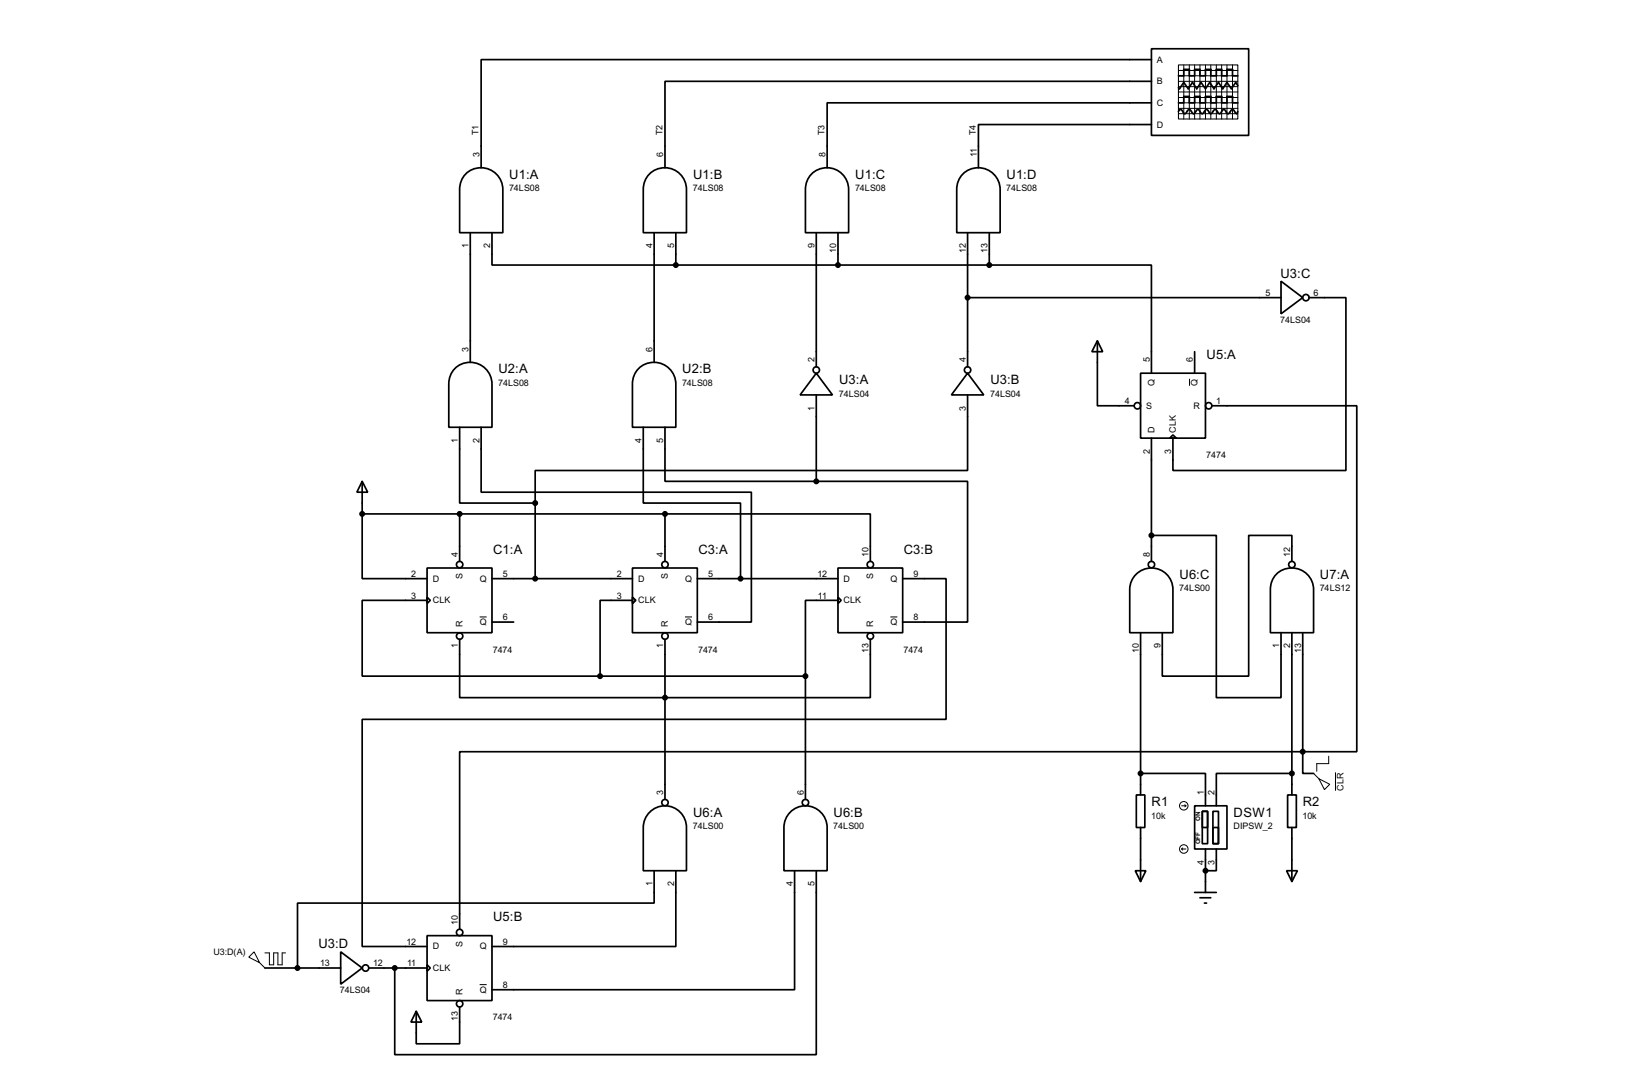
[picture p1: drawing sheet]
<svg xmlns="http://www.w3.org/2000/svg" width="383mm" height="256mm" viewBox="0 0 383 256" stroke-linecap="round" stroke-linejoin="round" font-family="sans-serif">
<g fill="none" stroke="#000" stroke-width=".4">
<path d="M270.6 11.5h22.8v20.3h-22.8zM270.6 14h-157.5v25.4M270.6 19.1h-114.3v20.3M276.9 17.8h1.3v-1.5h1.3v1.5h1.2v-1.5h1.3v1.5h1.3v-1.5h1.2v1.5h1.3v-1.5h1.3v1.5h1.2v-1.5h1.3v1.5h1.3M270.6 24.2h-76.2v15.2M270.6 29.3h-40.7v10.1M276.9 26.2l.5-.5 1 1 .5-.5a.54 .54 0 0 1 .8-.4l.2 .3a.58 .58 0 0 0 .6 .6 .58 .58 0 0 0 .5-.6l.5-.4 .5 .5a.54 .54 0 0 0 .7 .4l.8-.9 1 1 .5-.5a.54 .54 0 0 1 .8-.4l.8 .9 1-1 .7 .9a.6 .6 0 0 0 .9-.5l.4-.4 1 1 .3-.5M276.9 24.2h1.3v-1.5h1.3v1.5h1.2v-1.5h1.3v1.5h1.3v-1.5h1.2v1.5h1.3v-1.5h1.3v1.5h1.2v-1.5h1.3v1.5h1.3M290.9 20.1l-.5-.7-1 1.5-1.1-1.5-1 1.5-1-1.5-1 1.5-1-1.5-1 1.5-1.1-1.5-1 1.5-1-1.5-1 1.5-1-1.5-1 1.5-.3-.3M109.7 40.6a5.1 5.1 0 0 1 5.5-.7 5.1 5.1 0 0 1 3 4.6v10.2h-10.2v-10.2a5.2 5.2 0 0 1 1.7-3.9zM110.5 54.7v30.4M115.6 54.7v7.6h43.2"/>
<path d="M152.9 40.6a5.1 5.1 0 0 1 5.4-.7 5.1 5.1 0 0 1 3 4.6v10.2h-10.1v-10.2a5.1 5.1 0 0 1 1.7-3.9zM153.7 54.7v30.4M158.8 54.7v7.6M191 40.6a5.1 5.1 0 0 1 5.4-.7 5.1 5.1 0 0 1 3 4.6v10.2h-10.1v-10.2a5.1 5.1 0 0 1 1.7-3.9zM191.8 54.7v31.5M196.9 54.7v7.6M226.5 40.6a5.2 5.2 0 0 1 5.5-.7 5.2 5.2 0 0 1 3 4.6v10.2h-10.2v-10.2a5.1 5.1 0 0 1 1.7-3.9zM227.4 54.7v31.5M232.5 54.7v7.6M158.8 62.3h73.7M227.4 69.9h73.6M232.5 62.3h38.1v25.4"/>
<path d="M301 66.1l5.1 3.8-5.1 3.8zM307.6 69.9h8.7v40.6h-40.7v-7.6M107.1 86.3a5.1 5.1 0 0 1 5.5-.7 5.1 5.1 0 0 1 3 4.6v10.2h-10.1v-10.2a5.2 5.2 0 0 1 1.6-3.9zM150.3 86.3a5.2 5.2 0 0 1 5.5-.7 5.2 5.2 0 0 1 3 4.6v10.2h-10.2v-10.2a5.1 5.1 0 0 1 1.7-3.9zM191.8 87.7l3.8 5.1h-7.6zM191.8 92.8v20.3M227.4 87.7l3.8 5.1h-7.6zM227.4 92.8v17.7h-101.6v7.7M257.9 80.1l1.2 2.5h-2.5zM257.9 80.1v15.2h8.6M268 87.7h15.3v15.2h-15.3zM280.7 82.6v5.1"/>
<path d="M284.8 95.3h34v81.3h-12.7M85.1 113.1l1.3 2.5h-2.5zM85.1 113.1v7.6M108 100.4v17.8h17.8M113.1 100.4v15.2h63.5v30.5h-12.7M125.8 118.2v17.7M151.2 100.4v17.8h22.8v17.7M156.3 100.4v12.7h35.5M191.8 113.1h35.6v33h-15.3M270.6 102.9v29M275.6 102.2l.8 .7h-1.5zM85.1 120.7v15.2h15.3"/>
<path d="M85.1 120.7h71.2M100.4 133.4h15.2v15.2h-15.2zM108 120.7v11.2M115.6 135.9h33M148.6 133.4h15.3v15.2h-15.3zM156.3 120.7h48.2v11.2M156.3 120.7v11.2M163.9 135.9h33M196.9 133.4h15.2v15.2h-15.2zM212.1 135.9h10.2v33.1h-137.2v53.3h15.3M266.7 135.2a5.1 5.1 0 0 1 5.6-1.5 5.1 5.1 0 0 1 3.3 4.8v10.1h-10.1v-10.1a5 5 0 0 1 1.2-3.3zM270.6 125.8h15.2v38.1h15.2v-15.3"/>
<path d="M300.2 134.6a5.2 5.2 0 0 1 5.4-.8 5.2 5.2 0 0 1 3.1 4.7v10.1h-10.2v-10.1a5.1 5.1 0 0 1 1.7-3.9zM303.6 131.9v-6.1h-10.2v33h-20.3v-10.2M100.4 140.3l.7 .7-.7 .8zM100.4 141h-15.3v17.8h55.9M108 150.2v13.7h96.5v-13.7M115.6 146.1h5.1M141 158.8h48.3M148.6 140.3l.8 .7-.8 .8zM148.6 141h-7.6v17.8M156.3 150.2v37.6M189.3 158.8v29M196.9 140.3l.8 .7-.8 .8z"/>
<path d="M196.9 141h-7.6v17.8M268 148.6v38.1M303.6 148.6v38.1M306.1 148.6v28M306.1 176.6h-198.1v41.6M306.1 176.6v5.1h2.6M152.4 191.1a5.1 5.1 0 0 1 5.6-1.5 5.1 5.1 0 0 1 3.3 4.8v10.1h-10.1v-10.1a5.1 5.1 0 0 1 1.2-3.3zM186 190.5a5.1 5.1 0 0 1 5.4-.8 5.1 5.1 0 0 1 3 4.7v10.1h-10.2v-10.1a5.1 5.1 0 0 1 1.8-3.9zM267 186.7h2v7.7h-2zM268 181.7h15.3v7.6M268 194.4v12.7M280.7 189.3h7.6v10.1h-7.6z"/>
<path d="M282.5 190.6h1.3v7.6h-1.3zM282.5 190.6h1.3v3.8h-1.3zM283.3 199.4v10.2M285 190.6h1.3v7.6h-1.3zM285 194.4h1.3v3.8h-1.3zM285.8 199.4v5.1h-2.5M302.6 186.7h2v7.7h-2zM303.6 181.7h-17.8v7.6M303.6 194.4v12.7M100.4 219.8h15.2v15.2h-15.2zM153.7 204.5v7.6h-83.8v15.3M158.8 204.5v17.8h-43.2"/>
<path d="M186.7 204.5v28h-71.1M191.8 204.5v43.2h-99v-20.3M266.8 204.5h2.5l-1.3 2.6zM280.7 209.6h5.1M282 210.9h2.5M283 212.1h.5M302.3 204.5h2.6l-1.3 2.6zM62.3 227.4h17.8M80.1 223.6l5 3.8-5 3.8zM86.7 227.4h13.7M97.8 237.5l1.3 2.6h-2.5zM100.4 226.6l.7 .8-.7 .7z"/>
<path d="M108 236.5v8.7h-10.2v-7.7"/>
<circle cx="306.8" cy="69.9" r=".75"/>
<circle cx="191.8" cy="86.9" r=".75"/>
<circle cx="227.3" cy="86.9" r=".75"/>
<circle cx="267.2" cy="95.3" r=".75"/>
<circle cx="284" cy="95.3" r=".75"/>
<circle cx="108" cy="132.6" r=".75"/>
<circle cx="156.2" cy="132.6" r=".75"/>
<circle cx="204.5" cy="132.6" r=".75"/>
<circle cx="270.5" cy="132.6" r=".75"/>
<circle cx="303.5" cy="132.6" r=".75"/>
<circle cx="108" cy="149.4" r=".75"/>
<circle cx="156.2" cy="149.4" r=".75"/>
<circle cx="204.5" cy="149.4" r=".75"/>
<circle cx="156.2" cy="188.5" r=".75"/>
<circle cx="189.2" cy="188.5" r=".75"/>
<circle cx="108" cy="219" r=".75"/>
<circle cx="85.9" cy="227.4" r=".75"/>
<circle cx="108" cy="235.8" r=".75"/>
</g>
<path d="M276.9 15.3h14v12.7h-14z" fill="none" stroke="#000" stroke-width=".25"/>
<g fill="none" stroke="#000" stroke-width=".23">
<path d="M276.9 19.1h14M276.9 16.6h14M276.9 17.8h14M278.2 15.3v12.7M279.5 15.3v12.7M280.7 15.3v12.7M282 15.3v12.7M283.3 15.3v12.7M284.5 15.3v12.7M285.8 15.3v12.7M287.1 15.3v12.7M288.3 15.3v12.7"/>
<path d="M289.6 15.3v12.7M276.9 20.4h14M276.9 22.9h14M276.9 24.2h14M276.9 25.5h14M276.9 26.7h14M276.9 21.6h14M279.5 89v1.6M112.7 144.9h1.7M161 144.9h1.6M209.2 144.9h1.7M312.2 177.6v1.8h-2.8v1.8"/>
<path d="M277.7 199.4l.2 .3M277.7 199.4h1M277.7 189.3h1M277.9 199.2l-.2 .2M278.4 189l.3 .3M278.7 189.3l-.3 .2M308.7 181.7l1.2 1.2M309.9 182.9l2.6 1.3-1.3 1.3zM313.8 181.4v4.3M58.5 224.8l1.2-1.2 1.3 2.5zM61 226.1l1.3 1.3M62.3 223.8h1v2.8h1v-2.8h1v2.8h1v-2.8h.8"/>
<path d="M112.7 231.3h1.7"/>
<circle cx="278.1" cy="189.3" r="1"/>
<circle cx="278.1" cy="199.4" r="1"/>
</g>
<g fill="#000" stroke="#000" stroke-width=".4">
<circle cx="158.8" cy="62.3" r=".5"/>
<circle cx="196.9" cy="62.3" r=".5"/>
<circle cx="227.3" cy="69.9" r=".5"/>
<circle cx="232.4" cy="62.3" r=".5"/>
<circle cx="125.7" cy="118.2" r=".5"/>
<circle cx="191.8" cy="113.1" r=".5"/>
<circle cx="85.1" cy="120.7" r=".5"/>
<circle cx="108" cy="120.7" r=".5"/>
<circle cx="125.7" cy="135.9" r=".5"/>
<circle cx="156.2" cy="120.7" r=".5"/>
<circle cx="174" cy="135.9" r=".5"/>
<circle cx="270.5" cy="125.8" r=".5"/>
<circle cx="141" cy="158.8" r=".5"/>
<circle cx="189.2" cy="158.8" r=".5"/>
<circle cx="156.2" cy="163.9" r=".5"/>
<circle cx="306.1" cy="176.6" r=".5"/>
<circle cx="268" cy="181.7" r=".5"/>
<circle cx="303.5" cy="181.7" r=".5"/>
<circle cx="283.2" cy="204.5" r=".5"/>
<circle cx="69.9" cy="227.4" r=".5"/>
<circle cx="92.7" cy="227.4" r=".5"/>
</g>
<g font-size="3.4">
<text x="119.7" y="42">U1:A</text>
<text x="162.9" y="42">U1:B</text>
<text x="201" y="42">U1:C</text>
<text x="236.5" y="42">U1:D</text>
<text x="300.9" y="65.3">U3:C</text>
<text x="117.1" y="87.7">U2:A</text>
<text x="160.3" y="87.7">U2:B</text>
<text x="283.5" y="84.3">U5:A</text>
<text x="197.2" y="90.2">U3:A</text>
<text x="232.7" y="90.2">U3:B</text>
<text x="115.9" y="130.1">C1:A</text>
<text x="164.1" y="130.1">C3:A</text>
<text x="212.4" y="130.1">C3:B</text>
<text x="277.2" y="136">U6:C</text>
<text x="310.2" y="136">U7:A</text>
<text x="162.9" y="191.8">U6:A</text>
<text x="195.9" y="191.8">U6:B</text>
<text x="270.6" y="189.3">R1</text>
<text x="289.9" y="191.8">DSW1</text>
<text x="306.1" y="189.3">R2</text>
<text x="115.9" y="216.4">U5:B</text>
<text x="74.8" y="222.8">U3:D</text>
</g>
<g font-size="2.4">
<text x="271.8" y="14.7">A</text>
<text x="271.8" y="19.8">B</text>
<text x="271.8" y="24.8">C</text>
<text x="271.8" y="30">D</text>
<text x="112.5" y="31.8" transform="rotate(-90 112.5 31.8)">T1</text>
<text x="155.7" y="31.8" transform="rotate(-90 155.7 31.8)">T2</text>
<text x="193.8" y="31.8" transform="rotate(-90 193.8 31.8)">T3</text>
<text x="229.3" y="31.8" transform="rotate(-90 229.3 31.8)">T4</text>
<text x="112.7" y="36.8" transform="rotate(-90 112.7 36.8)">3</text>
<text x="155.9" y="36.9" transform="rotate(-90 155.9 36.9)">6</text>
<text x="194" y="36.9" transform="rotate(-90 194 36.9)">8</text>
<text x="229.5" y="36.9" transform="rotate(-90 229.5 36.9)">11</text>
<text x="119.6" y="44.9">74LS08</text>
<text x="162.8" y="44.9">74LS08</text>
<text x="200.9" y="44.9">74LS08</text>
<text x="236.5" y="44.9">74LS08</text>
<text x="110.1" y="58.4" transform="rotate(-90 110.1 58.4)">1</text>
<text x="115.2" y="58.4" transform="rotate(-90 115.2 58.4)">2</text>
<text x="153.3" y="58.3" transform="rotate(-90 153.3 58.3)">4</text>
<text x="158.4" y="58.4" transform="rotate(-90 158.4 58.4)">5</text>
<text x="191.4" y="58.4" transform="rotate(-90 191.4 58.4)">9</text>
<text x="196.5" y="59.5" transform="rotate(-90 196.5 59.5)">10</text>
<text x="227" y="59.5" transform="rotate(-90 227 59.5)">12</text>
<text x="232.1" y="59.5" transform="rotate(-90 232.1 59.5)">13</text>
<text x="297.4" y="69.5">5</text>
<text x="308.7" y="69.5">6</text>
<text x="300.8" y="75.8">74LS04</text>
<text x="110.1" y="82.6" transform="rotate(-90 110.1 82.6)">3</text>
<text x="153.3" y="82.6" transform="rotate(-90 153.3 82.6)">6</text>
<text x="191.4" y="85.1" transform="rotate(-90 191.4 85.1)">2</text>
<text x="227" y="85.1" transform="rotate(-90 227 85.1)">4</text>
<text x="270.2" y="85.1" transform="rotate(-90 270.2 85.1)">5</text>
<text x="280.3" y="85.1" transform="rotate(-90 280.3 85.1)">6</text>
<text x="117.1" y="90.7">74LS08</text>
<text x="160.3" y="90.7">74LS08</text>
<text x="197.1" y="93.2">74LS04</text>
<text x="232.7" y="93.2">74LS04</text>
<text x="264.3" y="94.9">4</text>
<text x="271.3" y="90.6" transform="rotate(-90 271.3 90.6)">Q</text>
<text x="281.4" y="90.6" transform="rotate(-90 281.4 90.6)">Q</text>
<text x="285.8" y="94.9">1</text>
<text x="191.4" y="96.5" transform="rotate(-90 191.4 96.5)">1</text>
<text x="227" y="96.4" transform="rotate(-90 227 96.4)">3</text>
<text x="269.3" y="96">S</text>
<text x="271.3" y="101.6" transform="rotate(-90 271.3 101.6)">D</text>
<text x="276.3" y="101.6" transform="rotate(-90 276.3 101.6)">CLK</text>
<text x="280.4" y="96">R</text>
<text x="107.6" y="104" transform="rotate(-90 107.6 104)">1</text>
<text x="112.7" y="104.1" transform="rotate(-90 112.7 104.1)">2</text>
<text x="150.8" y="104.1" transform="rotate(-90 150.8 104.1)">4</text>
<text x="155.9" y="104.1" transform="rotate(-90 155.9 104.1)">5</text>
<text x="270.2" y="106.6" transform="rotate(-90 270.2 106.6)">2</text>
<text x="275.2" y="106.6" transform="rotate(-90 275.2 106.6)">3</text>
<text x="283.5" y="107.6">7474</text>
<text x="107.6" y="130.8" transform="rotate(-90 107.6 130.8)">4</text>
<text x="155.9" y="130.9" transform="rotate(-90 155.9 130.9)">4</text>
<text x="204.1" y="130.9" transform="rotate(-90 204.1 130.9)">10</text>
<text x="270.2" y="130.9" transform="rotate(-90 270.2 130.9)">8</text>
<text x="303.2" y="130.9" transform="rotate(-90 303.2 130.9)">12</text>
<text x="96.7" y="135.5">2</text>
<text x="101.7" y="136.6">D</text>
<text x="108.7" y="136" transform="rotate(-90 108.7 136)">S</text>
<text x="112.7" y="136.6">Q</text>
<text x="118.2" y="135.5">5</text>
<text x="145" y="135.5">2</text>
<text x="149.9" y="136.6">D</text>
<text x="157" y="136" transform="rotate(-90 157 136)">S</text>
<text x="161" y="136.6">Q</text>
<text x="166.4" y="135.5">5</text>
<text x="192.1" y="135.5">12</text>
<text x="198.2" y="136.6">D</text>
<text x="205.2" y="136" transform="rotate(-90 205.2 136)">S</text>
<text x="209.2" y="136.6">Q</text>
<text x="214.7" y="135.5">9</text>
<text x="96.7" y="140.6">3</text>
<text x="101.7" y="141.7">CLK</text>
<text x="145" y="140.6">3</text>
<text x="149.9" y="141.7">CLK</text>
<text x="192.2" y="140.6">11</text>
<text x="198.2" y="141.7">CLK</text>
<text x="277.1" y="138.9">74LS00</text>
<text x="310.1" y="138.9">74LS12</text>
<text x="108.7" y="147.3" transform="rotate(-90 108.7 147.3)">R</text>
<text x="112.7" y="146.8">Q</text>
<text x="118.2" y="145.7">6</text>
<text x="157" y="147.3" transform="rotate(-90 157 147.3)">R</text>
<text x="161" y="146.8">Q</text>
<text x="166.4" y="145.7">6</text>
<text x="205.2" y="147.3" transform="rotate(-90 205.2 147.3)">R</text>
<text x="209.2" y="146.8">Q</text>
<text x="214.7" y="145.7">8</text>
<text x="107.6" y="152.3" transform="rotate(-90 107.6 152.3)">1</text>
<text x="115.8" y="153.3">7474</text>
<text x="155.9" y="152.3" transform="rotate(-90 155.9 152.3)">1</text>
<text x="164.1" y="153.3">7474</text>
<text x="204.1" y="153.5" transform="rotate(-90 204.1 153.5)">13</text>
<text x="212.3" y="153.3">7474</text>
<text x="267.6" y="153.5" transform="rotate(-90 267.6 153.5)">10</text>
<text x="272.7" y="152.3" transform="rotate(-90 272.7 152.3)">9</text>
<text x="300.6" y="152.3" transform="rotate(-90 300.6 152.3)">1</text>
<text x="303.2" y="152.3" transform="rotate(-90 303.2 152.3)">2</text>
<text x="305.7" y="153.5" transform="rotate(-90 305.7 153.5)">13</text>
<text x="315.7" y="185.7" transform="rotate(-90 315.7 185.7)">CLR</text>
<text x="155.9" y="186.7" transform="rotate(-90 155.9 186.7)">3</text>
<text x="188.9" y="186.7" transform="rotate(-90 188.9 186.7)">6</text>
<text x="282.9" y="186.7" transform="rotate(-90 282.9 186.7)">1</text>
<text x="285.4" y="186.7" transform="rotate(-90 285.4 186.7)">2</text>
<text x="162.8" y="194.7">74LS00</text>
<text x="195.8" y="194.7">74LS00</text>
<text x="270.5" y="192.3">10k</text>
<text x="289.8" y="194.7">DIPSW_2</text>
<text x="306.1" y="192.3">10k</text>
<text x="282.9" y="203.1" transform="rotate(-90 282.9 203.1)">4</text>
<text x="285.4" y="203.1" transform="rotate(-90 285.4 203.1)">3</text>
<text x="153.3" y="208.2" transform="rotate(-90 153.3 208.2)">1</text>
<text x="158.4" y="208.2" transform="rotate(-90 158.4 208.2)">2</text>
<text x="186.3" y="208.2" transform="rotate(-90 186.3 208.2)">4</text>
<text x="191.4" y="208.2" transform="rotate(-90 191.4 208.2)">5</text>
<text x="95.5" y="221.9">12</text>
<text x="107.6" y="217.2" transform="rotate(-90 107.6 217.2)">10</text>
<text x="118.2" y="221.9">9</text>
<text x="50.1" y="224.3">U3:D(A)</text>
<text x="75.2" y="227">13</text>
<text x="87.7" y="227">12</text>
<text x="95.7" y="227">11</text>
<text x="101.7" y="223">D</text>
<text x="108.7" y="222.4" transform="rotate(-90 108.7 222.4)">S</text>
<text x="112.7" y="223">Q</text>
<text x="79.9" y="233.3">74LS04</text>
<text x="101.7" y="228.1">CLK</text>
<text x="108.7" y="233.7" transform="rotate(-90 108.7 233.7)">R</text>
<text x="112.7" y="233.2">Q</text>
<text x="118.2" y="232.1">8</text>
<text x="107.6" y="239.8" transform="rotate(-90 107.6 239.8)">13</text>
<text x="115.8" y="239.6">7474</text>
</g>
<g font-size="1.7">
<text x="282" y="192.8" transform="rotate(-90 282 192.8)">ON</text>
<text x="282" y="198.3" transform="rotate(-90 282 198.3)">OFF</text>
</g>
</svg>
